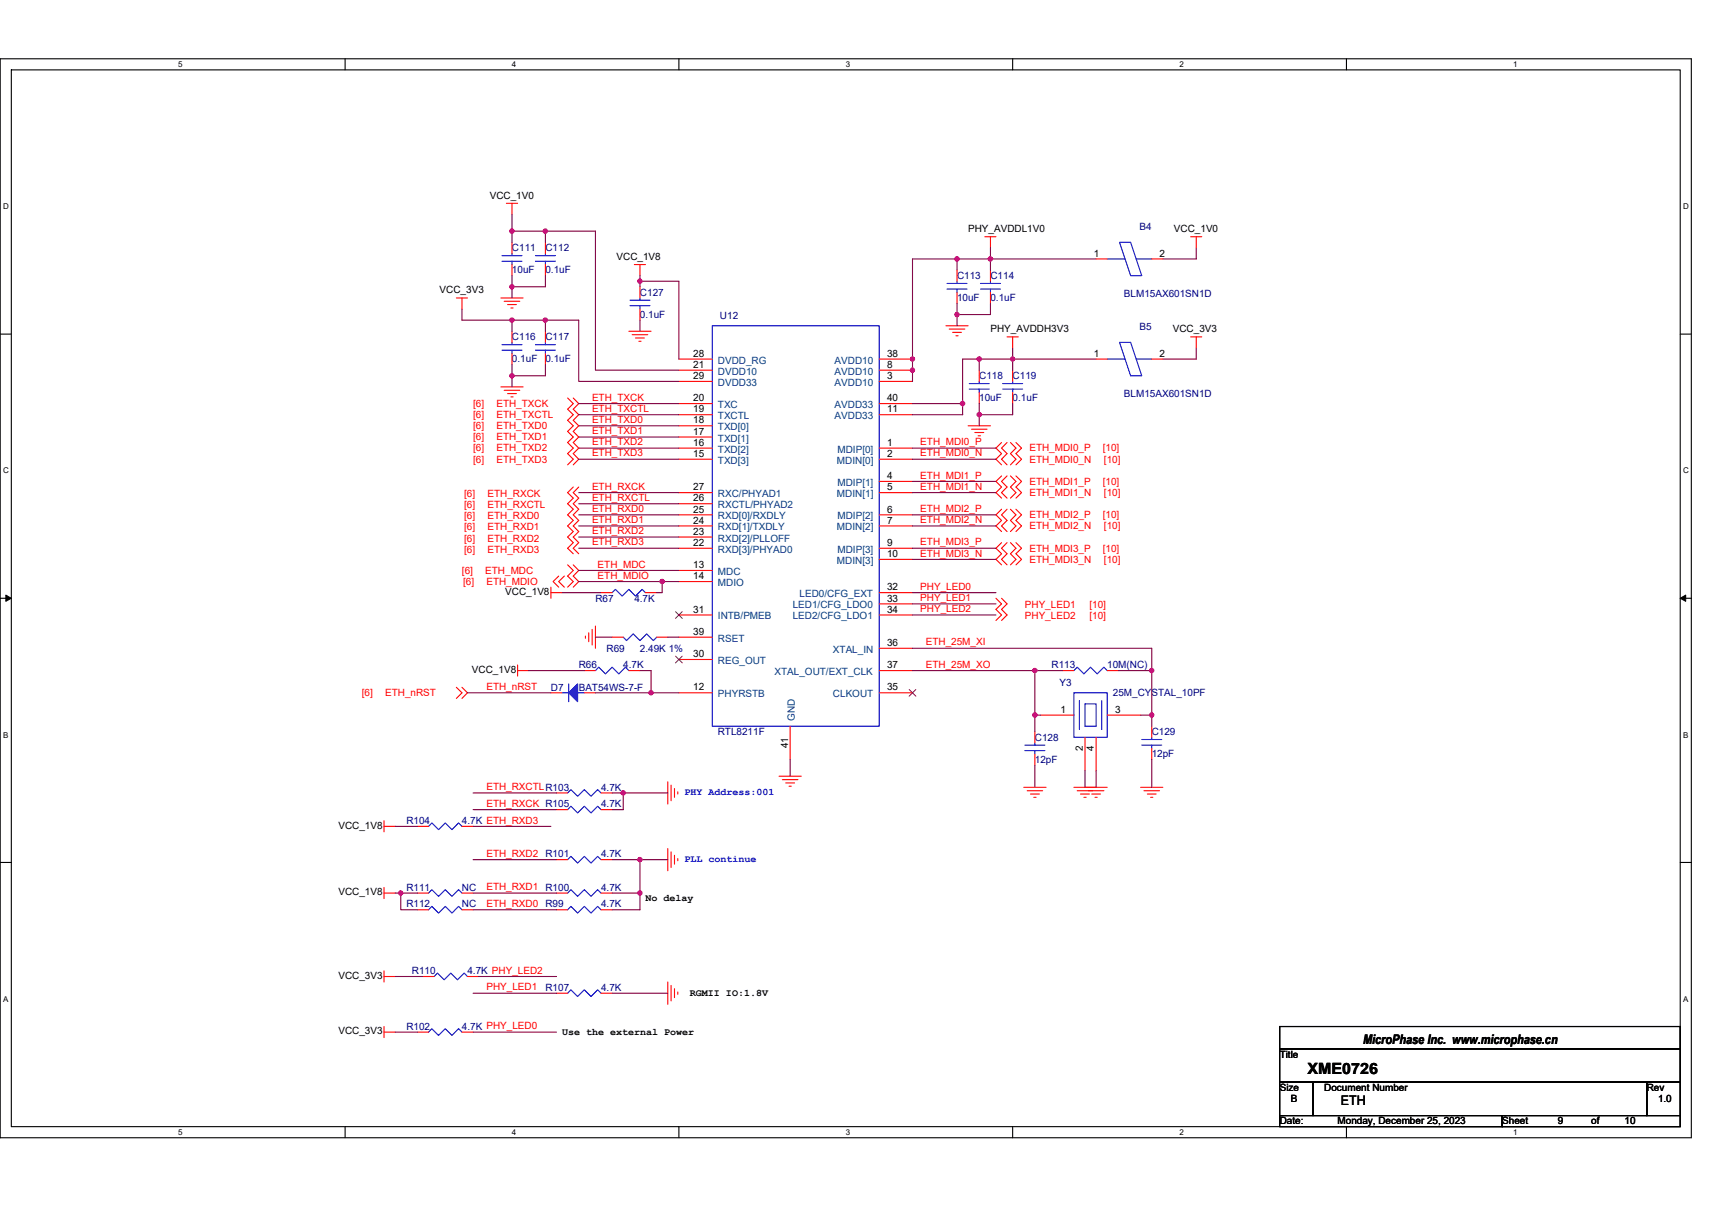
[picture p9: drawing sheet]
<svg xmlns="http://www.w3.org/2000/svg" width="297mm" height="210mm" viewBox="0 0 297 210" stroke-linecap="round" stroke-linejoin="round" font-family="sans-serif">
<path d="M0 10.2h293.5v187.2h-293.5zM2 12.1h289.5v183.4h-289.5z" fill="none" stroke="#000" stroke-width=".19"/>
<g fill="#fff">
<path d="M30.9 10.4h.8v1.6h-.8z"/>
<path d="M30.9 195.7h.8v1.6h-.8z"/>
</g>
<path d="M59.9 10.2v1.9M59.9 195.5v1.9" fill="none" stroke="#000" stroke-width=".19"/>
<g fill="#fff">
<path d="M88.8 10.4h.8v1.6h-.8z"/>
<path d="M88.8 195.7h.8v1.6h-.8z"/>
</g>
<path d="M117.8 10.2v1.9M117.8 195.5v1.9" fill="none" stroke="#000" stroke-width=".19"/>
<g fill="#fff">
<path d="M146.7 10.4h.8v1.6h-.8z"/>
<path d="M146.7 195.7h.8v1.6h-.8z"/>
</g>
<path d="M175.7 10.2v1.9M175.7 195.5v1.9" fill="none" stroke="#000" stroke-width=".19"/>
<g fill="#fff">
<path d="M204.7 10.4h.7v1.6h-.7z"/>
<path d="M204.7 195.7h.7v1.6h-.7z"/>
</g>
<path d="M233.6 10.2v1.9M233.6 195.5v1.9" fill="none" stroke="#000" stroke-width=".19"/>
<g fill="#fff">
<path d="M262.6 10.4h.7v1.6h-.7z"/>
<path d="M262.6 195.7h.7v1.6h-.7z"/>
<path d="M.5 35.1h1v1.5h-1z"/>
<path d="M292 35.1h1v1.5h-1z"/>
<path d="M.5 80.9h1v1.5h-1z"/>
<path d="M292 80.9h1v1.5h-1z"/>
</g>
<path d="M0 58h2M291.5 58h2" fill="none" stroke="#000" stroke-width=".19"/>
<g fill="#fff">
<path d="M.5 126.7h.9v1.6h-.9z"/>
<path d="M292 126.7h.9v1.6h-.9z"/>
</g>
<path d="M0 103.8h2M291.5 103.8h2" fill="none" stroke="#000" stroke-width=".19"/>
<path d="M1 103.3l1 .5-1 .6zM291.5 103.8l1-.5v1.1z" fill="#000" stroke="#000" stroke-width=".17"/>
<g fill="#fff">
<path d="M.5 172.6h.9v1.5h-.9z"/>
<path d="M292 172.6h.9v1.5h-.9z"/>
</g>
<path d="M0 149.7h2M291.5 149.7h2M222 178.1h69.5v3.9h-69.5zM222 182h69.5v5.8h-69.5zM222 187.8h5.8v5.8h-5.8zM222 193.6h38.6v1.9h-38.6zM227.8 187.8h57.9v5.8h-57.9zM260.6 193.6h30.9v1.9h-30.9zM285.7 187.8h5.8v5.8h-5.8z" fill="none" stroke="#000" stroke-width=".19"/>
<g fill="none" stroke="#f00" stroke-width=".19">
<path d="M87.9 35.3h1.9M88.8 35.3v1.9M79.2 51.7h1.9M80.2 51.7v1.9M86.9 51.7h3.9M87.5 52.3h2.7M88.1 52.9h1.5M88.6 53.4h.4M88.8 57.5v1.9M88.8 42.1v1.9M88.8 45.9v1.9M94.6 57.5v1.9"/>
<path d="M94.6 42.1v1.9M94.6 45.9v1.9M109.1 57.5h3.9M109.7 58.1h2.7M110.1 45.9h1.9M110.3 58.7h1.5M110.8 59.2h.4M111 45.9v1.9M111 49.8v1.9M111 53.6v2M164.1 56.5h3.9M164.7 57.1h2.7"/>
<path d="M165.3 57.7h1.5M165.9 58.3h.3M166 46.9v1.9M166 50.7v2M170.9 41.1h1.9M171.8 41.1v1.9M171.8 46.9v1.9M171.8 50.7v2M174.7 58.5h2M175.7 58.5v1.9M190.2 44.9h1.9M199.8 44.9h2"/>
<path d="M206.6 41.1h1.9M206.6 58.5h1.9M207.6 41.1v1.9M207.6 58.5v1.9M86.9 67.1h3.9M87.5 67.7h2.7M88.1 68.3h1.5M88.6 68.9h.4M88.8 61.4v1.9M94.6 61.4v1.9M98.5 69.1l1 .9-1 1 1 1-1 .9 1 1-1 1 1 .9-1 1 1 1-1 .9 1 1-1 1M99.5 69.1l.9 .9-.9 1 .9 1-.9 .9 .9 1-.9 1 .9 .9-.9 1 .9 1-.9 .9 .9 1-.9 1"/>
<path d="M117.8 62.3h5.8M117.8 64.2h5.8M117.8 66.2h5.8M117.8 70h5.8M117.8 72h5.8M117.8 73.9h5.8M117.8 75.8h5.8M117.8 77.8h5.8M117.8 79.7h5.8M152.5 66.2h5.8M152.5 64.2h5.8M152.5 62.3h5.8"/>
<path d="M152.5 72h5.8M152.5 70h5.8M152.5 79.7h5.8M152.5 77.8h5.8M168 73.9h3.8M168.6 74.5h2.7M169.1 75.1h1.6M169.7 75.6h.4M169.9 64.2v2M169.9 68.1v1.9M173.8 76.8l-1 1 1 .9-1 1 1 1M174.7 76.8l-.9 1 .9 .9-.9 1 .9 1"/>
<path d="M175.3 76.8l1 1-1 .9 1 1-1 1M175.7 64.2v2M175.7 68.1v1.9M176.3 76.8l.9 1-.9 .9 .9 1-.9 1M190.2 62.3h1.9M199.8 62.3h2M96.9 100l-.9 .9 .9 1M97.9 100l-1 .9 1 1M98.5 98l1 1-1 1 1 .9-1 1M99.5 84.5l-1 1 1 .9-1 1 1 1-1 .9 1 1-1 1 1 .9-1 1 1 1-1 .9 1 1M99.5 98l.9 1-.9 1 .9 .9-.9 1M100.4 84.5l-.9 1 .9 .9-.9 1 .9 1-.9 .9 .9 1-.9 1 .9 .9-.9 1 .9 1-.9 .9 .9 1"/>
<path d="M117.8 99h5.8M117.8 85.5h5.8M117.8 87.4h5.8M117.8 89.3h5.8M117.8 91.3h5.8M117.8 93.2h5.8M117.8 95.1h5.8M152.5 85.5h5.8M152.5 91.3h5.8M152.5 97.1h5.8M152.5 83.5h5.8M152.5 89.3h5.8"/>
<path d="M152.5 95.1h5.8M173.8 82.6l-1 .9 1 1-1 1 1 .9M173.8 88.4l-1 .9 1 1-1 1 1 .9M173.8 94.2l-1 .9 1 1-1 1 1 .9M174.7 82.6l-.9 .9 .9 1-.9 1 .9 .9M174.7 88.4l-.9 .9 .9 1-.9 1 .9 .9M174.7 94.2l-.9 .9 .9 1-.9 1 .9 .9M175.3 82.6l1 .9-1 1 1 1-1 .9M175.3 88.4l1 .9-1 1 1 1-1 .9M175.3 94.2l1 .9-1 1 1 1-1 .9M176.3 82.6l.9 .9-.9 1 .9 1-.9 .9M176.3 88.4l.9 .9-.9 1 .9 1-.9 .9"/>
<path d="M176.3 94.2l.9 .9-.9 1 .9 1-.9 .9M79.2 119.3l1 .9-1 1M80.2 119.3l.9 .9-.9 1M89.8 116.4h1.9M89.8 115.4v1.9M95.6 102.8h1.9M95.6 101.9v1.9M101.4 116.4h1.9M101.6 110.4v.4M102.1 109.8v1.6M102.7 109.2v2.7M103.3 108.6v3.9"/>
<path d="M104.3 102.8h1.9M106.2 110.6h1.9M109.1 116.4h1.9M112 102.8h1.9M113.9 110.6h2M117.8 106.7h5.8M117.8 100.9h5.8M117.8 114.4h5.8M117.8 110.6h5.8M152.5 102.8h5.8M152.5 104.8h5.8M152.5 106.7h5.8"/>
<path d="M152.5 112.5h5.8M152.5 116.4h5.8M172.8 103.8l1 1-1 .9 1 1-1 1M173.8 103.8l.9 1-.9 .9 .9 1-.9 1M184.4 116.4h1.9M192.1 116.4h1.9M95.6 120.2h1.9M96.6 137.6h1.9M101.4 120.2h1.9M104.3 137.6h1.9M115.9 135.7v3.8M116.4 136.2v2.8"/>
<path d="M117 136.8v1.6M117.6 137.4v.4M117.8 120.2h5.8M135.2 134.7h3.8M135.7 135.3h2.7M136.3 135.9h1.6M136.9 136.4h.4M137.1 126v5.8M152.5 120.2h5.8M177.6 136.6h3.9M178.2 137.2h2.7M178.8 137.8h1.5"/>
<path d="M179.4 138.4h.4M179.6 127v1.9M179.6 130.9v1.9M180.5 124.1h5.8M186.3 136.6h3.9M186.9 137.2h2.7M187.5 137.8h1.5M188.1 138.4h.3M188.3 128v5.8M188.3 136.6h3.8M188.8 137.2h2.7M189.4 137.8h1.5"/>
<path d="M190 138.4h.4M190.2 128v5.8M192.1 124.1h5.8M197.9 136.6h3.9M198.5 137.2h2.7M199.1 137.8h1.5M199.6 138.4h.4M199.8 126v2M199.8 129.9v1.9M66.6 143.4h2M66.6 142.4v2M66.6 155h2"/>
<path d="M66.6 154v1.9M72.4 143.4h2M72.4 155h2M72.4 157.9h2M80.2 143.4h1.9M80.2 155h1.9M80.2 157.9h1.9M96.6 140.5h1.9M96.6 149.2h1.9M96.6 155h1.9M96.6 157.9h1.9M104.3 140.5h1.9"/>
<path d="M104.3 149.2h1.9M104.3 155h1.9M104.3 157.9h1.9M115.9 147.3v3.8M116.4 147.8v2.7M117 148.4v1.6M117.6 149v.4M66.6 169.5h2M66.6 168.5v1.9M66.6 179.1h2M66.6 178.1v2M72.4 179.1h2"/>
<path d="M73.4 169.5h1.9M80.2 179.1h1.9M81.1 169.5h1.9M96.6 172.4h1.9M104.3 172.4h1.9M115.9 170.4v3.9M116.4 171v2.7M117 171.6v1.5M117.6 172.1v.5"/>
</g>
<g fill="none" stroke="#00f" stroke-width=".19">
<path d="M87.1 59.8h3.5M87.1 45.3h3.5M87.1 44.4h3.5M88.8 59.4v.4M88.8 44v.4M88.8 45.3v.6M92.9 59.8h3.5M92.9 45.3h3.5M92.9 44.4h3.5M94.6 59.4v.4M94.6 44v.4M94.6 45.3v.6"/>
<path d="M109.3 53h3.5M109.3 52.1h3.5M111 51.7v.4M111 53v.6M123.6 56.5h28.9v69.5h-28.9zM164.3 50.2h3.5M164.3 49.2h3.5M166 48.8v.4M166 50.2v.5M170.1 50.2h3.5M170.1 49.2h3.5M171.8 48.8v.4"/>
<path d="M171.8 50.2v.5M192.1 44.9h3.1M194.2 42.1h2l1.9 5.7h-1.9zM194.2 59.4h2l1.9 5.8h-1.9zM197.1 44.9h2.7M87.1 60.8h3.5M88.8 60.8v.6M92.9 60.8h3.5M94.6 60.8v.6M168.2 67.5h3.4M168.2 66.6h3.4M169.9 66.2v.4"/>
<path d="M169.9 67.5v.6M174 67.5h3.4M174 66.6h3.4M175.7 66.2v.4M175.7 67.5v.6M192.1 62.3h3.1M197.1 62.3h2.7M98.7 118.7v3.1M103.3 116.4l.6-.6 1.1 1.1 1.2-1.1 1.2 1.1 1.1-1.1 .6 .6M106.2 102.8l.6-.5 1.1 1.1 1.2-1.1 1.2 1.1 1.1-1.1 .6 .5M108.1 110.6l.6 .6 1.2-1.2 1.1 1.2 1.2-1.2 1.1 1.2 .6-.6M186.3 116.4l.6-.6 1.2 1.1 1.1-1.1 1.2 1.1 1.1-1.1 .6 .6"/>
<path d="M97.5 120.2h1.2M98.5 137.6l.6-.6 1.1 1.2 1.2-1.2 1.1 1.2 1.2-1.2 .6 .6M100.2 120.2h1.2M177.8 130.3h3.5M177.8 129.3h3.5M179.6 128.9v.4M179.6 130.3v.6M186.3 120.2h5.8v7.8h-5.8zM187.3 121.6v5M188.3 122.2h1.9v3.8h-1.9zM191.2 121.6v5M198.1 129.3h3.5"/>
<path d="M198.1 128.3h3.5M199.8 128v.3M199.8 129.3v.6M74.4 143.4l.5-.6 1.2 1.2 1.2-1.2 1.1 1.2 1.2-1.2 .6 .6M74.4 155l.5-.6 1.2 1.2 1.2-1.2 1.1 1.2 1.2-1.2 .6 .6M74.4 157.9l.5-.6 1.2 1.2 1.2-1.2 1.1 1.2 1.2-1.2 .6 .6M98.5 140.5l.6-.6 1.1 1.2 1.2-1.2 1.1 1.2 1.2-1.2 .6 .6M98.5 149.2l.6-.6 1.1 1.2 1.2-1.2 1.1 1.2 1.2-1.2 .6 .6M98.5 155l.6-.6 1.1 1.2 1.2-1.2 1.1 1.2 1.2-1.2 .6 .6M98.5 157.9l.6-.6 1.1 1.2 1.2-1.2 1.1 1.2 1.2-1.2 .6 .6M74.4 179.1l.5-.6 1.2 1.2 1.2-1.2 1.1 1.2 1.2-1.2 .6 .6M75.3 169.5l.6-.6 1.2 1.1 1.1-1.1 1.2 1.1 1.1-1.1 .6 .6"/>
<path d="M98.5 172.4l.6-.6 1.1 1.1 1.2-1.1 1.1 1.1 1.2-1.1 .6 .6"/>
</g>
<path d="M100.2 118.7v3.1l-1.5-1.6z" fill-rule="evenodd" fill="#00f" stroke="#00f" stroke-width=".19"/>
<path d="M117.2 106.2l1.2 1.1M117.2 113.9l1.2 1.1M118.4 106.2l-1.2 1.1M118.4 113.9l-1.2 1.1M157.8 119.7l1.1 1.1M158.9 119.7l-1.2 1.1" fill="none" stroke="#804000" stroke-width=".17"/>
<g fill="none" stroke="#800040" stroke-width=".19">
<path d="M88.8 37.2v2.9M80.2 53.6v2h8.6M88.8 55.6h11.6v10.6h17.4M88.8 40.1v2M88.8 55.6v1.9M88.8 47.8v2M88.8 49.8v1.9M88.8 40.1h5.8M94.6 40.1v2M94.6 55.6v1.9M94.6 47.8v2h-5.8M94.6 40.1h8.7v24.1h14.5"/>
<path d="M111 48.8h6.8v13.5M111 55.6v1.9M111 47.8v1M111 48.8v1M166 52.7v1.9M166 54.6v1.9M166 44.9h-7.7v21.3M166 44.9v2M166 44.9h5.8M171.8 44.9h18.4M171.8 52.7v1.9h-5.8M171.8 43v1.9"/>
<path d="M171.8 44.9v2M207.6 43v1.9h-5.8M88.8 63.3v1.9M88.8 65.2v1.9M94.6 63.3v1.9h-5.8M100.4 70h17.4M100.4 72h17.4M100.4 73.9h17.4M100.4 75.8h17.4M100.4 77.8h17.4M100.4 79.7h17.4M158.3 70h8.7"/>
<path d="M158.3 77.8h14.5M158.3 79.7h14.5M167 70v2h-8.7M169.9 62.3h-2.9v7.7M169.9 70v2M169.9 72v1.9M169.9 62.3v1.9M169.9 62.3h5.8M175.7 60.4v1.9M175.7 70v2h-5.8M175.7 62.3v1.9M175.7 62.3h14.5"/>
<path d="M207.6 60.4v1.9h-5.8M100.4 85.5h17.4M100.4 87.4h17.4M100.4 89.3h17.4M100.4 91.3h17.4M100.4 93.2h17.4M100.4 95.1h17.4M100.4 99h17.4M158.3 83.5h14.5M158.3 85.5h14.5M158.3 89.3h14.5M158.3 91.3h14.5"/>
<path d="M158.3 95.1h14.5M158.3 97.1h14.5M91.7 116.4h9.7M97.5 102.8h6.8M100.4 100.9h14.5M103.3 110.6h2.9M111 116.4h2v3.8M114.9 100.9v1.9h-1M114.9 100.9h2.9M115.9 110.6h1.9M158.3 112.5h41.5v3.9M158.3 106.7h14.5"/>
<path d="M158.3 102.8h14.5M158.3 104.8h14.5M158.3 116.4h21.3M179.6 116.4h4.8M179.6 116.4v7.7M194 116.4h5.8M199.8 116.4v7.7M81.1 120.2h14.5M82.1 137.6h14.5M103.3 120.2h9.7M106.2 137.6h1.9M108.1 137.6h7.8"/>
<path d="M108.1 137.6v2.9h-1.9M113 120.2h4.8M137.1 131.8v2.9M179.6 132.8v3.8M179.6 124.1v2.9M179.6 124.1h.9M188.3 133.8v2.8M190.2 133.8v2.8M197.9 124.1h1.9M199.8 131.8v4.8M199.8 124.1v1.9M68.6 155h.9"/>
<path d="M68.6 143.4h3.8M72.4 155h-2.9v2.9h2.9M82.1 143.4h13.5M82.1 140.5h14.5M82.1 149.2h14.5M82.1 155h14.5M82.1 157.9h14.5M106.2 149.2h4.8M106.2 155h4.8M111 149.2h4.9M111 149.2v5.8M111 155v2.9h-4.8"/>
<path d="M68.6 169.5h4.8M68.6 179.1h3.8M82.1 172.4h14.5M82.1 179.1h14.5M83 169.5h13.6M106.2 172.4h9.7"/>
</g>
<g fill="#f0f" stroke="#f0f" stroke-width=".19">
<circle cx="88.8" cy="65.2" r=".38"/>
<circle cx="108.1" cy="137.6" r=".38"/>
<circle cx="179.6" cy="124.1" r=".38"/>
<circle cx="199.8" cy="116.4" r=".38"/>
<circle cx="199.8" cy="124.1" r=".38"/>
<circle cx="94.6" cy="40.1" r=".38"/>
<circle cx="88.8" cy="55.5" r=".38"/>
<circle cx="111" cy="155" r=".38"/>
<circle cx="111" cy="149.2" r=".38"/>
<circle cx="88.8" cy="49.8" r=".38"/>
<circle cx="88.8" cy="40.1" r=".38"/>
<circle cx="112.9" cy="120.2" r=".38"/>
<circle cx="166" cy="54.6" r=".38"/>
<circle cx="166" cy="44.9" r=".38"/>
<circle cx="158.3" cy="62.3" r=".38"/>
<circle cx="171.8" cy="44.9" r=".38"/>
<circle cx="167" cy="70" r=".38"/>
<circle cx="169.9" cy="62.3" r=".38"/>
<circle cx="114.9" cy="100.9" r=".38"/>
<circle cx="169.9" cy="72" r=".38"/>
<circle cx="175.7" cy="62.3" r=".38"/>
<circle cx="158.3" cy="64.2" r=".38"/>
<circle cx="94.6" cy="55.5" r=".38"/>
<circle cx="179.6" cy="116.4" r=".38"/>
<circle cx="69.5" cy="155" r=".38"/>
<circle cx="111" cy="48.8" r=".38"/>
</g>
<text font-size="2.7" x="226.9" y="186.4">XME0726</text>
<g font-size="2.3">
<text x="236.5" y="181.1">MicroPhase Inc. www.microphase.cn</text>
<text x="232.6" y="191.8">ETH</text>
</g>
<g font-size="1.7">
<text x="85" y="34.5">VCC_1V0</text>
<text x="168" y="40.3">PHY_AVDDL1V0</text>
<text x="203.7" y="40.3">VCC_1V0</text>
<text x="107" y="45.1">VCC_1V8</text>
<text x="189.8" y="44.5">1</text>
<text x="201.2" y="44.5">2</text>
<text x="76.3" y="50.9">VCC_3V3</text>
<text x="171.8" y="57.7">PHY_AVDDH3V3</text>
<text x="203.5" y="57.7">VCC_3V3</text>
<text x="120.3" y="61.9">28</text>
<text x="120.3" y="63.8">21</text>
<text x="120.3" y="65.8">29</text>
<text x="153.9" y="65.8">3</text>
<text x="153.9" y="63.8">8</text>
<text x="153.9" y="61.9">38</text>
<text x="189.8" y="61.9">1</text>
<text x="201.2" y="61.9">2</text>
<text x="120.3" y="69.6">20</text>
<text x="120.3" y="71.6">19</text>
<text x="153.9" y="71.6">11</text>
<text x="153.9" y="69.6">40</text>
<text x="120.3" y="73.5">18</text>
<text x="120.3" y="75.4">17</text>
<text x="120.3" y="77.4">16</text>
<text x="153.9" y="77.4">1</text>
<text x="120.3" y="79.3">15</text>
<text x="153.9" y="83.1">4</text>
<text x="153.9" y="79.3">2</text>
<text x="120.3" y="85.1">27</text>
<text x="120.3" y="87">26</text>
<text x="120.3" y="88.9">25</text>
<text x="153.9" y="88.9">6</text>
<text x="153.9" y="85.1">5</text>
<text x="120.3" y="90.9">24</text>
<text x="120.3" y="92.8">23</text>
<text x="120.3" y="94.7">22</text>
<text x="153.9" y="94.7">9</text>
<text x="153.9" y="90.9">7</text>
<text x="120.3" y="98.6">13</text>
<text x="120.3" y="100.5">14</text>
<text x="153.9" y="96.7">10</text>
<text x="87.7" y="103.3">VCC_1V8</text>
<text x="120.3" y="106.3">31</text>
<text x="153.9" y="102.4">32</text>
<text x="153.9" y="104.4">33</text>
<text x="153.9" y="106.3">34</text>
<text x="120.3" y="110.2">39</text>
<text x="153.9" y="112.1">36</text>
<text x="81.9" y="116.8">VCC_1V8</text>
<text x="120.3" y="119.8">12</text>
<text x="120.3" y="114">30</text>
<text x="153.9" y="119.8">35</text>
<text x="153.9" y="116">37</text>
<text x="184" y="123.7">1</text>
<text x="193.5" y="123.7">3</text>
<text x="136.8" y="129.9" transform="rotate(-90 136.8 129.9)">41</text>
<text x="187.9" y="130.3" transform="rotate(-90 187.9 130.3)">2</text>
<text x="189.8" y="130.3" transform="rotate(-90 189.8 130.3)">4</text>
<text x="58.7" y="143.8">VCC_1V8</text>
<text x="58.7" y="155.4">VCC_1V8</text>
<text x="112" y="156.4">No delay</text>
<text x="58.7" y="169.8">VCC_3V3</text>
<text x="119.7" y="172.8">RGMII IO:1.8V</text>
<text x="58.7" y="179.5">VCC_3V3</text>
<text x="97.5" y="179.6">Use the external Power</text>
<text x="222" y="183.6">Title</text>
<text x="222" y="189.3">Size</text>
<text x="224" y="191.3">B</text>
<text x="229.8" y="189.3">Document Number</text>
<text x="285.7" y="189.3">Rev</text>
<text x="287.7" y="191.3">1.0</text>
<text x="222" y="195.1">Date:</text>
<text x="232.1" y="195.1">Monday, December 25, 2023</text>
<text x="260.6" y="195.1">Sheet</text>
<text x="270.3" y="195.1">9</text>
<text x="276.1" y="195.1">of</text>
<text x="281.9" y="195.1">10</text>
</g>
<g font-size="1.7" fill="#000080">
<text x="197.7" y="39.9">B4</text>
<text x="88.8" y="43.6">C111</text>
<text x="88.8" y="47.5">10uF</text>
<text x="94.6" y="43.6">C112</text>
<text x="94.6" y="47.5">0.1uF</text>
<text x="111" y="51.3">C127</text>
<text x="166" y="48.4">C113</text>
<text x="166" y="52.3">10uF</text>
<text x="171.8" y="48.4">C114</text>
<text x="171.8" y="52.3">0.1uF</text>
<text x="195" y="51.5">BLM15AX601SN1D</text>
<text x="88.8" y="59">C116</text>
<text x="94.6" y="59">C117</text>
<text x="111" y="55.2">0.1uF</text>
<text x="124.9" y="55.4">U12</text>
<text x="197.7" y="57.3">B5</text>
<text x="88.8" y="62.9">0.1uF</text>
<text x="94.6" y="62.9">0.1uF</text>
<text x="169.9" y="65.8">C118</text>
<text x="175.7" y="65.8">C119</text>
<text x="169.9" y="69.7">10uF</text>
<text x="175.7" y="69.7">0.1uF</text>
<text x="195" y="68.9">BLM15AX601SN1D</text>
<text x="103.3" y="104.4">R67</text>
<text x="110.1" y="104.4">4.7K</text>
<text x="105.2" y="113.1">R69</text>
<text x="111" y="113.1">2.49K 1%</text>
<text x="95.6" y="119.8">D7</text>
<text x="100.4" y="119.8">BAT54WS-7-F</text>
<text x="100.4" y="116">R66</text>
<text x="108.1" y="116">4.7K</text>
<text x="182.5" y="116">R113</text>
<text x="183.8" y="119.1">Y3</text>
<text x="192.1" y="116">10M(NC)</text>
<text x="193.1" y="120.8">25M_CYSTAL_10PF</text>
<text x="124.5" y="127.6">RTL8211F</text>
<text x="179.6" y="128.5">C128</text>
<text x="199.8" y="127.6">C129</text>
<text x="199.8" y="131.4">12pF</text>
<text x="104.3" y="137.2">4.7K</text>
<text x="179.6" y="132.4">12pF</text>
<text x="70.5" y="143">R104</text>
<text x="80.2" y="143">4.7K ETH_RXD3</text>
<text x="104.3" y="140.1">4.7K</text>
<text x="94.6" y="148.8">R101</text>
<text x="104.3" y="148.8">4.7K</text>
<text x="70.5" y="154.6">R111</text>
<text x="80.2" y="154.6">NC</text>
<text x="94.6" y="154.6">R100</text>
<text x="104.3" y="154.6">4.7K</text>
<text x="70.5" y="157.5">R112</text>
<text x="80.2" y="157.5">NC</text>
<text x="94.6" y="157.5">R99</text>
<text x="104.3" y="157.5">4.7K</text>
<text x="71.5" y="169.1">R110</text>
<text x="81.1" y="169.1">4.7K PHY_LED2</text>
<text x="94.6" y="172">R107</text>
<text x="104.3" y="172">4.7K</text>
<text x="70.5" y="178.7">R102</text>
<text x="80.2" y="178.7">4.7K PHY_LED0</text>
</g>
<g font-size="1.7" fill="#004080">
<text x="124.6" y="63.1">DVDD_RG</text>
<text x="124.6" y="65">DVDD10</text>
<text x="144.8" y="65">AVDD10</text>
<text x="144.8" y="63.1">AVDD10</text>
<text x="124.6" y="67">DVDD33</text>
<text x="124.6" y="70.8">TXC</text>
<text x="144.8" y="67">AVDD10</text>
<text x="144.8" y="70.8">AVDD33</text>
<text x="124.6" y="72.7">TXCTL</text>
<text x="124.6" y="74.7">TXD[0]</text>
<text x="124.6" y="76.6">TXD[1]</text>
<text x="144.8" y="72.7">AVDD33</text>
<text x="124.6" y="78.5">TXD[2]</text>
<text x="124.6" y="80.5">TXD[3]</text>
<text x="145.2" y="80.5">MDIN[0]</text>
<text x="145.3" y="78.5">MDIP[0]</text>
<text x="124.6" y="86.3">RXC/PHYAD1</text>
<text x="124.6" y="88.2">RXCTL/PHYAD2</text>
<text x="145.2" y="86.3">MDIN[1]</text>
<text x="145.3" y="84.3">MDIP[1]</text>
<text x="124.6" y="90.1">RXD[0]/RXDLY</text>
<text x="124.6" y="92.1">RXD[1]/TXDLY</text>
<text x="124.6" y="94">RXD[2]/PLLOFF</text>
<text x="124.6" y="95.9">RXD[3]/PHYAD0</text>
<text x="145.2" y="92.1">MDIN[2]</text>
<text x="145.3" y="90.1">MDIP[2]</text>
<text x="145.3" y="95.9">MDIP[3]</text>
<text x="124.6" y="99.8">MDC</text>
<text x="124.6" y="101.7">MDIO</text>
<text x="145.2" y="97.9">MDIN[3]</text>
<text x="124.6" y="107.5">INTB/PMEB</text>
<text x="137.5" y="105.6">LED1/CFG_LDO0</text>
<text x="137.5" y="107.5">LED2/CFG_LDO1</text>
<text x="138.7" y="103.6">LED0/CFG_EXT</text>
<text x="124.6" y="111.4">RSET</text>
<text x="144.5" y="113.3">XTAL_IN</text>
<text x="124.6" y="115.2">REG_OUT</text>
<text x="134.4" y="117.2">XTAL_OUT/EXT_CLK</text>
<text x="124.6" y="121">PHYRSTB</text>
<text x="137.9" y="125.1" transform="rotate(-90 137.9 125.1)">GND</text>
<text x="144.5" y="121">CLKOUT</text>
</g>
<g font-size="1.7" fill="#f00">
<text x="82.1" y="70.6">[6]</text>
<text x="86.1" y="70.6">ETH_TXCK</text>
<text x="102.7" y="69.6">ETH_TXCK</text>
<text x="102.7" y="71.5">ETH_TXCTL</text>
<text x="82.1" y="72.6">[6]</text>
<text x="82.1" y="76.4">[6]</text>
<text x="82.1" y="74.5">[6]</text>
<text x="86.1" y="72.6">ETH_TXCTL</text>
<text x="86.1" y="76.4">ETH_TXD1</text>
<text x="86.1" y="74.5">ETH_TXD0</text>
<text x="102.7" y="73.4">ETH_TXD0</text>
<text x="102.7" y="75.4">ETH_TXD1</text>
<text x="102.7" y="77.3">ETH_TXD2</text>
<text x="159.7" y="77.3">ETH_MDI0_P</text>
<text x="82.1" y="80.3">[6]</text>
<text x="82.1" y="78.3">[6]</text>
<text x="86.1" y="80.3">ETH_TXD3</text>
<text x="86.1" y="78.3">ETH_TXD2</text>
<text x="102.7" y="79.2">ETH_TXD3</text>
<text x="159.7" y="79.2">ETH_MDI0_N</text>
<text x="159.7" y="83.1">ETH_MDI1_P</text>
<text x="178.6" y="78.3">ETH_MDI0_P</text>
<text x="178.6" y="80.3">ETH_MDI0_N</text>
<text x="191.3" y="78.3">[10]</text>
<text x="191.5" y="80.3">[10]</text>
<text x="80.5" y="86.3">[6]</text>
<text x="80.5" y="88.2">[6]</text>
<text x="84.6" y="86.3">ETH_RXCK</text>
<text x="84.6" y="88.2">ETH_RXCTL</text>
<text x="102.7" y="85">ETH_RXCK</text>
<text x="102.7" y="86.9">ETH_RXCTL</text>
<text x="102.7" y="88.9">ETH_RXD0</text>
<text x="159.7" y="85">ETH_MDI1_N</text>
<text x="159.7" y="88.9">ETH_MDI2_P</text>
<text x="178.6" y="84.1">ETH_MDI1_P</text>
<text x="178.6" y="86.1">ETH_MDI1_N</text>
<text x="178.6" y="89.9">ETH_MDI2_P</text>
<text x="191.3" y="84.1">[10]</text>
<text x="191.3" y="89.9">[10]</text>
<text x="191.5" y="86.1">[10]</text>
<text x="80.5" y="90.1">[6]</text>
<text x="80.5" y="92.1">[6]</text>
<text x="80.5" y="94">[6]</text>
<text x="80.5" y="95.9">[6]</text>
<text x="84.6" y="90.1">ETH_RXD0</text>
<text x="84.6" y="92.1">ETH_RXD1</text>
<text x="84.6" y="94">ETH_RXD2</text>
<text x="84.6" y="95.9">ETH_RXD3</text>
<text x="102.7" y="90.8">ETH_RXD1</text>
<text x="102.7" y="92.7">ETH_RXD2</text>
<text x="102.7" y="94.7">ETH_RXD3</text>
<text x="159.7" y="90.8">ETH_MDI2_N</text>
<text x="159.7" y="94.7">ETH_MDI3_P</text>
<text x="178.6" y="91.9">ETH_MDI2_N</text>
<text x="178.6" y="95.7">ETH_MDI3_P</text>
<text x="191.3" y="95.7">[10]</text>
<text x="191.5" y="91.9">[10]</text>
<text x="80.2" y="99.6">[6]</text>
<text x="80.3" y="101.5">[6]</text>
<text x="84.2" y="99.6">ETH_MDC</text>
<text x="84.4" y="101.5">ETH_MDIO</text>
<text x="103.7" y="98.5">ETH_MDC</text>
<text x="103.7" y="100.4">ETH_MDIO</text>
<text x="159.7" y="96.6">ETH_MDI3_N</text>
<text x="178.6" y="97.6">ETH_MDI3_N</text>
<text x="191.5" y="97.6">[10]</text>
<text x="159.7" y="106.2">PHY_LED2</text>
<text x="159.7" y="102.4">PHY_LED0</text>
<text x="159.7" y="104.3">PHY_LED1</text>
<text x="177.8" y="107.5">PHY_LED2</text>
<text x="177.8" y="105.6">PHY_LED1</text>
<text x="189" y="107.5">[10]</text>
<text x="189" y="105.6">[10]</text>
<text x="160.6" y="112">ETH_25M_XI</text>
<text x="84.4" y="119.7">ETH_nRST</text>
<text x="160.6" y="115.9">ETH_25M_XO</text>
<text x="62.8" y="120.8">[6]</text>
<text x="66.8" y="120.8">ETH_nRST</text>
<text x="84.4" y="137.1">ETH_RXCTLR103</text>
<text x="84.4" y="140">ETH_RXCK R105</text>
<text x="84.4" y="148.7">ETH_RXD2</text>
<text x="84.4" y="154.5">ETH_RXD1</text>
<text x="84.4" y="157.4">ETH_RXD0</text>
<text x="84.4" y="171.9">PHY_LED1</text>
</g>
<g font-size="1.7" fill="#00f">
<text x="118.8" y="138">PHY Address:001</text>
<text x="118.8" y="149.6">PLL continue</text>
</g>
<g font-size="1.4">
<text x="30.9" y="11.7">5</text>
<text x="88.8" y="11.7">4</text>
<text x="146.7" y="11.7">3</text>
<text x="204.7" y="11.7">2</text>
<text x="262.6" y="11.7">1</text>
<text x=".5" y="36.3">D</text>
<text x="292" y="36.3">D</text>
<text x=".5" y="82.1">C</text>
<text x="292" y="82.1">C</text>
<text x=".5" y="128">B</text>
<text x="292" y="128">B</text>
<text x=".5" y="173.8">A</text>
<text x="292" y="173.8">A</text>
<text x="30.9" y="197">5</text>
<text x="88.8" y="197">4</text>
<text x="146.7" y="197">3</text>
<text x="204.7" y="197">2</text>
<text x="262.6" y="197">1</text>
</g>
</svg>
